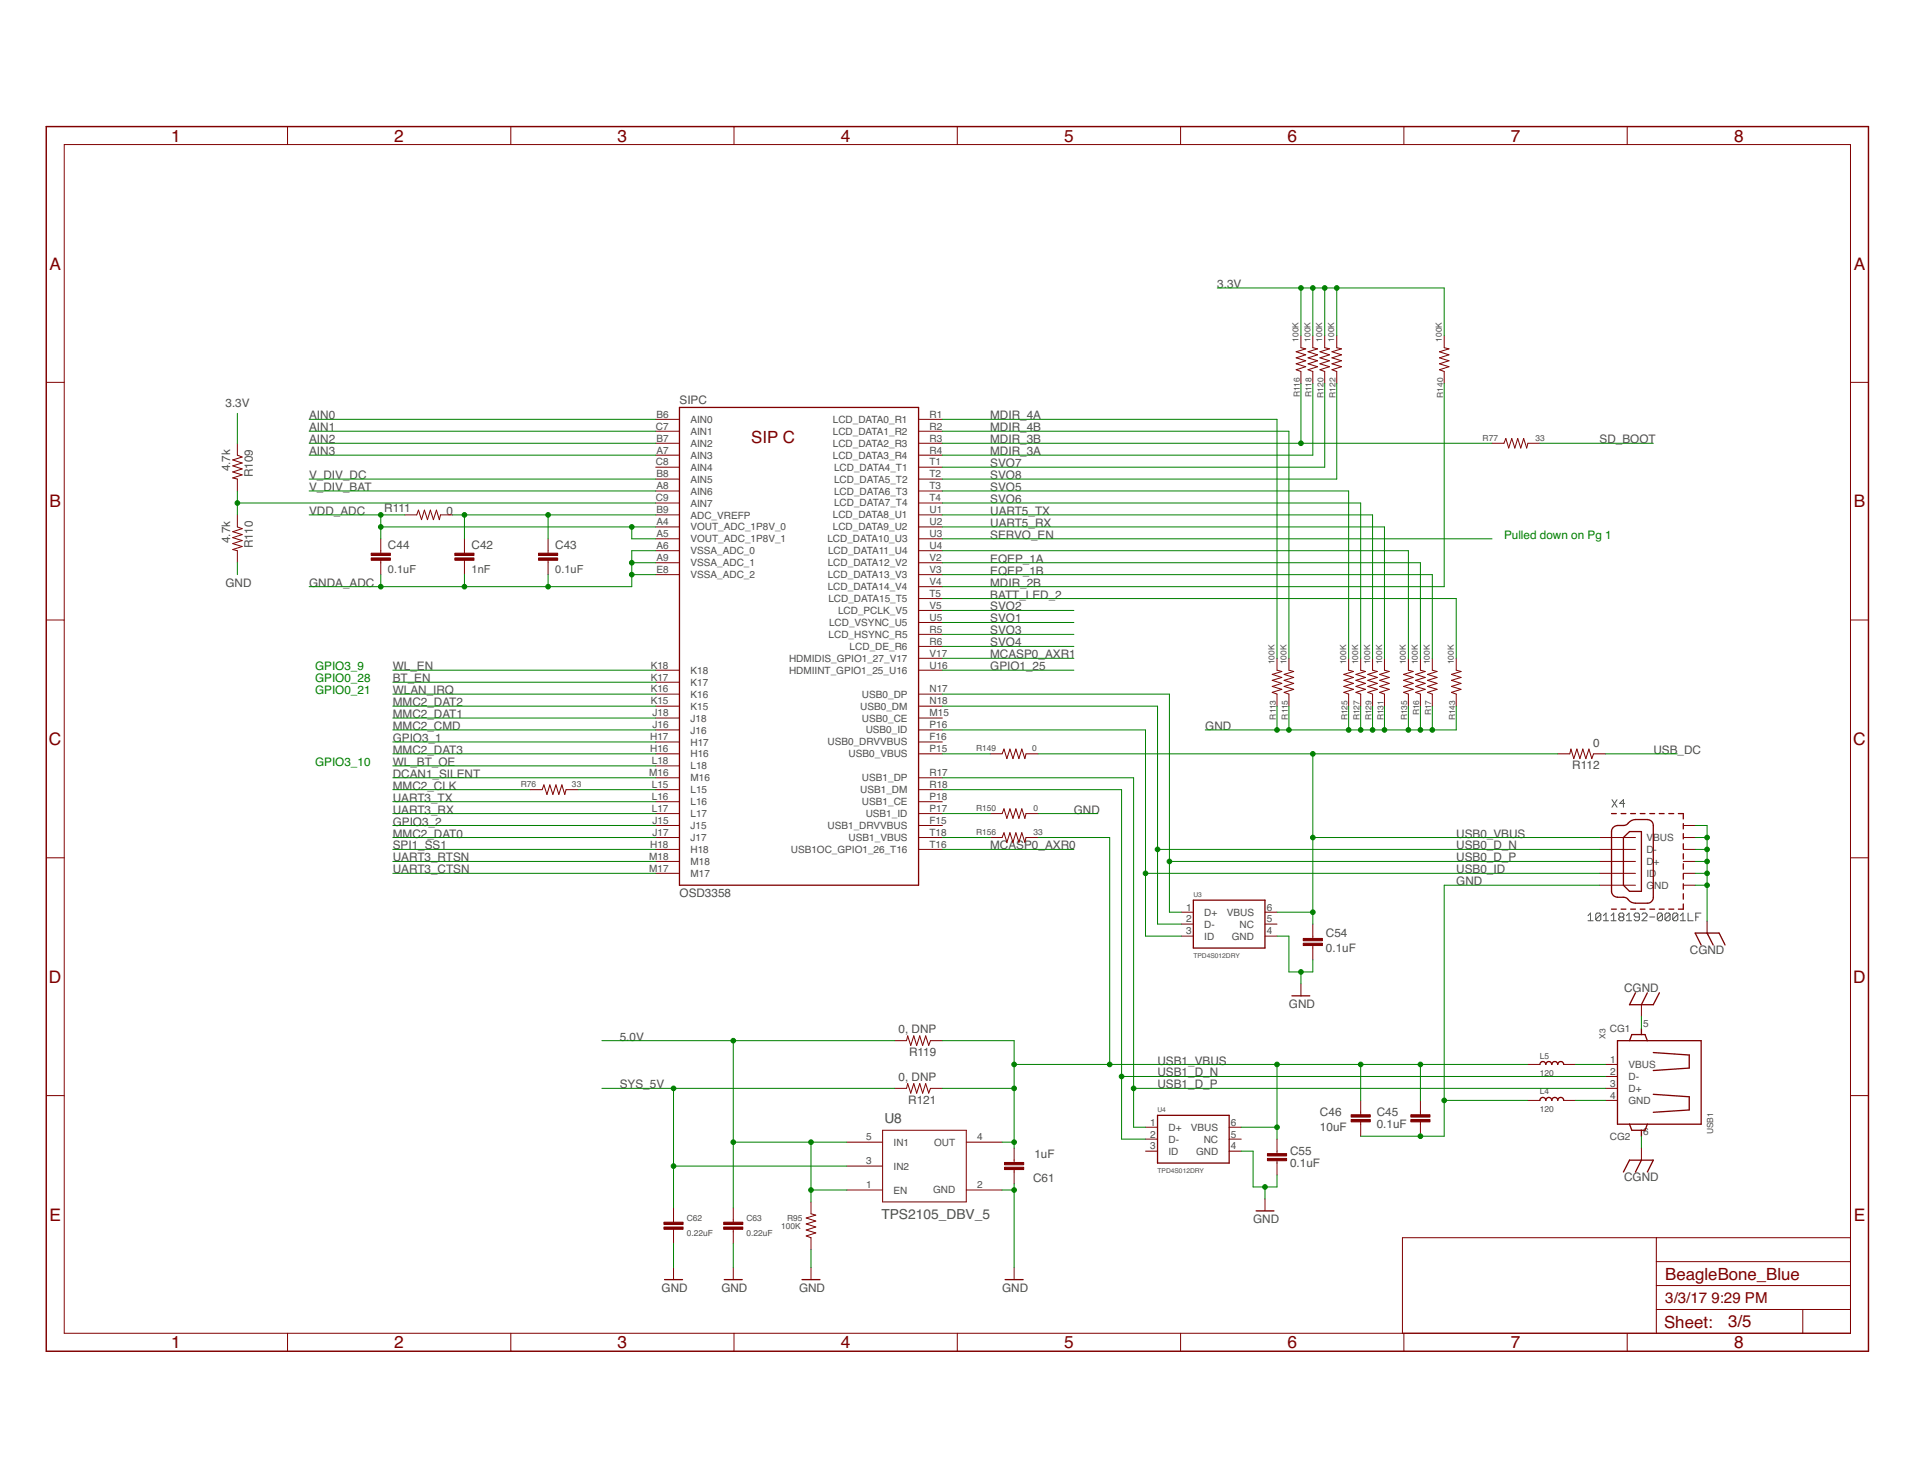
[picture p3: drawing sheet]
<svg xmlns="http://www.w3.org/2000/svg" width="279mm" height="216mm" viewBox="0 0 279 216" stroke-linecap="round" stroke-linejoin="round" font-family="sans-serif">
<g fill="none" stroke="#505050" stroke-width=".15">
<path d="M235.3 116.7l.8 1.1M236.1 116.7l-.8 1.1M237.2 117.3h-.8l.6-.6v1.1M231.8 133.7l.4-.4v1.1M231.8 134.4h.8M233.7 133.5v.7l-.2 .2h-.4l-.2-.2M233.7 133.5l-.2-.2h-.4l-.2 .2v.7M233.7 133.5l-.8 .7M234.1 134.4h.7M234.1 133.7l.3-.4v1.1M235.2 134.4h.7M235.2 133.7l.4-.4v1.1"/>
<path d="M236.5 133.9l-.2 .1v.2l.2 .2h.4l.1-.2-.1-.3M236.5 133.9l-.2-.2v-.2l.2-.2h.4l.1 .2v.2l-.1 .2M236.5 133.9h.4M237.4 134.4h.8M237.4 133.7l.4-.4v1.1M239.3 133.9h-.6l-.2-.2v-.2l.2-.2h.4l.2 .2v.7l-.2 .2h-.4l-.2-.2M239.7 133.5l.2-.2h.3l.2 .2v.2l-.7 .7h.7M240.8 133.9h.8M242.7 133.5v.7l-.2 .2h-.4l-.2-.2M242.7 133.5l-.2-.2h-.4l-.2 .2v.7M242.7 133.5l-.8 .7M243.8 133.5v.7l-.2 .2h-.4l-.1-.2"/>
<path d="M243.8 133.5l-.2-.2h-.4l-.1 .2v.7M243.8 133.5l-.7 .7M244.9 133.5v.7l-.2 .2h-.3l-.2-.2M244.9 133.5l-.2-.2h-.3l-.2 .2v.7M244.9 133.5l-.7 .7M245.3 134.4h.7M245.3 133.7l.4-.4v1.1M246.4 133.3v1.1h.8M247.5 133.9h.4M248.3 133.3h-.8v1.1"/>
</g>
<g fill="none" stroke="#800000" stroke-width=".19">
<path d="M99.2 59.5h34.9v69.7h-34.9zM235.2 118.8h.7M236.6 118.8h.7M238 118.8h.7M239.4 118.8h.7M240.8 118.8h.7M242.2 118.8h.7M243.6 118.8h.7M245 118.8h.7v.7M174.2 131.4h10.5v7h-10.5zM235.2 132.7h.7M235.5 120.8a1.61 1.61 0 0 1 1.5-.3l.4-.1 .3-.2a1.39 1.39 0 0 1 1-.6h1.8a.87 .87 0 0 1 .8 .9v10.5a.87 .87 0 0 1-.8 .8h-1.8a1.89 1.89 0 0 1-1.3-.7l-.4-.1a1.75 1.75 0 0 1-1.5-.3l-.3-.6v-8.7z"/>
<path d="M236.6 132.7h.7M237 122.3l.9-.9h1.7v8.7h-1.7l-.9-.9zM238 132.7h.7M239.4 132.7h.7M240.8 132.7h.7M242.2 132.7h.7M243.6 132.7h.7M245.7 120.2v.8M245.7 121.7v.8M245.7 123.2v.7M245.7 124.6v.8M245.7 126.1v.8"/>
<path d="M245.7 127.6v.7M245.7 129v.8M245.7 130.5v.8M245.7 132v.7h-.7M248.3 137.9l-.8-1.7h3.5l.8 1.7M249.2 136.2l.9 1.7M188.6 145.4h2.6M224.8 155.4a.43 .43 0 0 1 .4-.4 .43 .43 0 0 1 .5 .4 .43 .43 0 0 1 .4-.4 .43 .43 0 0 1 .4 .4 .43 .43 0 0 1 .5-.4 .43 .43 0 0 1 .4 .4 .43 .43 0 0 1 .4-.4 .43 .43 0 0 1 .5 .4M236.1 151.9h12.2v12.2h-12.2zM237.9 151.9l.3-.9h1.9l.4 .9M238.7 144.9l-.8 1.8h3.4l.9-1.8M239.6 150.2v.8"/>
<path d="M240.5 144.9l-.9 1.8M241.3 153.6l5.3 .4v1.9l-5.3 .4M241.3 159.7l5.3 .4v1.9l-5.3 .4M169 162.8h10.4v7h-10.4zM183.4 176.8h2.6M224.8 160.6a.43 .43 0 0 1 .4-.4 .43 .43 0 0 1 .5 .4 .43 .43 0 0 1 .4-.4 .43 .43 0 0 1 .4 .4 .43 .43 0 0 1 .5-.4 .43 .43 0 0 1 .4 .4 .43 .43 0 0 1 .4-.4 .43 .43 0 0 1 .5 .4M237 171.1l.9-1.7h3.4l-.8 1.7M237.9 164.1l.3 .9h1.9l.4-.9M239.6 165v.9M239.6 169.4l-.9 1.7M97 186.8h2.6M105.7 186.8h2.7"/>
<path d="M117.1 186.8h2.6M146.7 186.8h2.7"/>
</g>
<g fill="none" stroke="#800000" stroke-width=".15">
<path d="M42 18.5v2.6M74.6 18.5v2.6M107.1 18.5v2.6M139.7 18.5v2.6M172.3 18.5v2.6M204.9 18.5v2.6M237.5 18.5v2.6M9.4 21.1h260.7v173.5h-260.7zM6.8 55.8h2.6M189.9 49v1.8l.7 .1-1.4 .5 1.4 .4-1.4 .4 1.4 .5-1.4 .4 1.4 .4-1.4 .5 .7 .2v1.8M191.6 49v1.8l.7 .1-1.4 .5 1.4 .4-1.4 .4 1.4 .5-1.4 .4 1.4 .4-1.4 .5 .7 .2v1.8M193.4 49v1.8l.7 .1-1.4 .5 1.4 .4-1.4 .4 1.4 .5-1.4 .4 1.4 .4-1.4 .5 .7 .2v1.8"/>
<path d="M195.1 49v1.8l.7 .1-1.4 .5 1.4 .4-1.4 .4 1.4 .5-1.4 .4 1.4 .4-1.4 .5 .7 .2v1.8M210.8 49v1.8l.7 .1-1.4 .5 1.4 .4-1.4 .4 1.4 .5-1.4 .4 1.4 .4-1.4 .5 .7 .2v1.8M270.1 55.8h2.7M34.6 64.7v1.7l.7 .3-1.3 .4 1.3 .5-1.3 .4 1.3 .5-1.3 .4 1.3 .4-1.3 .5 .6 .1v1.8M34.6 75.2v1.7l.7 .3-1.3 .4 1.3 .4-1.3 .5 1.3 .4-1.3 .5 1.3 .4-1.3 .4 .6 .2v1.7M55.6 78.7v2.1M59.1 75.2h1.7l.3-.7 .4 1.4 .5-1.4 .4 1.4 .4-1.4 .5 1.4 .4-1.4 .4 1.4 .2-.7h1.8M67.8 78.7v2.1M80 78.7v2.1M95.7 75.2h3.5M95.7 61.2h3.5M95.7 62.9h3.5"/>
<path d="M95.7 64.7h3.5M95.7 66.4h3.5M95.7 68.2h3.5M95.7 69.9h3.5M95.7 71.7h3.5M95.7 73.4h3.5M95.7 76.9h3.5M95.7 78.7h3.5M134.1 75.2h3.5M134.1 61.2h3.5M134.1 62.9h3.5M134.1 64.7h3.5"/>
<path d="M134.1 66.4h3.5M134.1 68.2h3.5M134.1 69.9h3.5M134.1 71.7h3.5M134.1 73.4h3.5M134.1 76.9h3.5M134.1 78.7h3.5M217.8 64.7h1.7l.3-.7 .4 1.4 .5-1.4 .4 1.4 .5-1.4 .4 1.4 .4-1.4 .5 1.4 .1-.7h1.8M6.8 90.5h2.6M55.6 81.8v2.1M67.8 81.8v2.1M80 81.8v2.1"/>
<path d="M95.7 97.8h3.5M95.7 99.6h3.5M95.7 80.4h3.5M95.7 82.1h3.5M95.7 83.9h3.5M134.1 96.1h3.5M134.1 97.8h3.5M134.1 80.4h3.5M134.1 82.1h3.5M134.1 83.9h3.5M134.1 85.6h3.5M134.1 87.4h3.5"/>
<path d="M134.1 94.4h3.5M134.1 92.6h3.5M134.1 89.1h3.5M134.1 90.9h3.5M186.4 96.1v1.7l.7 .2-1.4 .4 1.4 .5-1.4 .4 1.4 .5-1.4 .4 1.4 .4-1.4 .5 .7 .2v1.8M188.2 96.1v1.7l.6 .2-1.3 .4 1.3 .5-1.3 .4 1.3 .5-1.3 .4 1.3 .4-1.3 .5 .7 .2v1.8M196.9 96.1v1.7l.7 .2-1.4 .4 1.4 .5-1.4 .4 1.4 .5-1.4 .4 1.4 .4-1.4 .5 .7 .2v1.8M198.6 96.1v1.7l.7 .2-1.4 .4 1.4 .5-1.4 .4 1.4 .5-1.4 .4 1.4 .4-1.4 .5 .7 .2v1.8M200.4 96.1v1.7l.7 .2-1.4 .4 1.4 .5-1.4 .4 1.4 .5-1.4 .4 1.4 .4-1.4 .5 .7 .2v1.8M202.1 96.1v1.7l.7 .2-1.4 .4 1.4 .5-1.4 .4 1.4 .5-1.4 .4 1.4 .4-1.4 .5 .7 .2v1.8M205.6 96.1v1.7l.7 .2-1.4 .4 1.4 .5-1.4 .4 1.4 .5-1.4 .4 1.4 .4-1.4 .5 .7 .2v1.8M207.3 96.1v1.7l.7 .2-1.3 .4 1.3 .5-1.3 .4 1.3 .5-1.3 .4 1.3 .4-1.3 .5 .6 .2v1.8"/>
<path d="M209.1 96.1v1.7l.7 .2-1.4 .4 1.4 .5-1.4 .4 1.4 .5-1.4 .4 1.4 .4-1.4 .5 .7 .2v1.8M212.6 96.1v1.7l.7 .2-1.4 .4 1.4 .5-1.4 .4 1.4 .5-1.4 .4 1.4 .4-1.4 .5 .7 .2v1.8M270.1 90.5h2.7M77.4 115.3h1.7l.3-.7 .4 1.4 .5-1.4 .4 1.4 .5-1.4 .4 1.4 .4-1.4 .4 1.4 .2-.7h1.8M95.7 110h3.5M95.7 108.3h3.5M95.7 106.6h3.5M95.7 104.8h3.5M95.7 103.1h3.5M95.7 101.3h3.5M95.7 115.3h3.5M95.7 117h3.5"/>
<path d="M95.7 118.8h3.5M95.7 111.8h3.5M95.7 113.5h3.5M134.1 110h3.5M134.1 108.3h3.5M134.1 106.6h3.5M134.1 104.8h3.5M134.1 103.1h3.5M134.1 101.3h3.5M134.1 115.3h3.5M134.1 117h3.5M134.1 118.8h3.5"/>
<path d="M134.1 113.5h3.5M144.5 110h1.8l.3-.7 .4 1.4 .4-1.4 .5 1.4 .4-1.4 .4 1.4 .5-1.4 .4 1.4 .2-.7h1.7M144.5 118.8h1.8l.3-.7 .4 1.4 .4-1.4 .5 1.4 .4-1.4 .4 1.4 .5-1.4 .4 1.4 .2-.7h1.7M227.4 110h1.8l.1-.7 .4 1.4 .5-1.4 .4 1.4 .5-1.4 .4 1.4 .4-1.4 .5 1.4 .2-.7h1.8M6.8 125.2h2.6M95.7 124h3.5M95.7 120.5h3.5M95.7 122.3h3.5M95.7 127.5h3.5M95.7 125.8h3.5M134.1 124h3.5M134.1 120.5h3.5"/>
<path d="M134.1 122.3h3.5M144.5 122.3h1.8l.3-.7 .4 1.4 .4-1.4 .5 1.4 .4-1.4 .4 1.4 .5-1.4 .4 1.4 .2-.7h1.7M172.4 133.2h1.8M172.4 134.9h1.8M172.4 136.7h1.8M184.7 133.2h1.7M184.7 134.9h1.7M184.7 136.7h1.7M191.6 134.9v2.1M191.6 138v2.1M233.5 124h5.2M233.5 122.3h5.2"/>
<path d="M233.5 127.5h5.2M233.5 125.8h5.2M233.5 129.2h5.2M245.7 124h1.8M245.7 120.5h1.8M245.7 122.3h1.8M245.7 127.5h1.8M245.7 125.8h1.8M245.7 129.2h1.8M249.2 134.5v1.7M270.1 125.2h2.7M6.8 159.9h2.6"/>
<path d="M130.6 151.9h1.7l.2-.7 .4 1.4 .5-1.4 .4 1.4 .5-1.4 .4 1.4 .4-1.4 .5 1.4 .2-.7h1.8M130.6 158.9h1.7l.2-.7 .4 1.4 .5-1.4 .4 1.4 .5-1.4 .4 1.4 .4-1.4 .5 1.4 .2-.7h1.8M189.9 143.6v1.8M223 155.4h1.8M228.3 155.4h1.7M234.4 155.4h1.7M234.4 158.9h1.7M234.4 157.1h1.7M239.6 146.7v1.7M270.1 159.9h2.7M98.3 176.3v2.1M98.3 179.5v2"/>
<path d="M107 176.3v2.1M107 179.5v2M118.4 175.5v1.7l.7 .2-1.4 .4 1.4 .4-1.4 .5 1.4 .4-1.4 .5 1.4 .4-1.4 .4 .7 .3v1.7M123.6 173.7h5.2M123.6 170.2h5.2M123.6 166.7h5.2M128.8 165h12.3v10.5h-12.3zM141.1 173.7h5.2M141.1 166.7h5.2M148 167.6v2.1M148 170.8v2M167.2 164.5h1.8"/>
<path d="M167.2 166.3h1.8M167.2 168h1.8M179.4 164.5h1.8M179.4 166.3h1.8M179.4 168h1.8M184.7 175v1.8M186.4 166.3v2.1M186.4 169.4v2.1M198.6 160.6v2.1M198.6 163.8v2.1M207.3 160.6v2.1M207.3 163.8v2.1"/>
<path d="M223 160.6h1.8M228.3 160.6h1.7M234.4 160.6h1.7M239.6 167.6v1.8M42 194.6v2.7M74.6 194.6v2.7M98.3 185v1.8M107 185v1.8M107.1 194.6v2.7M118.4 185v1.8M139.7 194.6v2.7M148 185v1.8"/>
<path d="M172.3 194.6v2.7M204.9 194.6v2.7M237.5 194.6v2.7M241.8 191.2h28.3M241.8 180.7v13.9M241.8 187.7h28.3M241.8 184.2h28.3M263.2 191.2v3.4M270.1 180.7h-65.4v13.9"/>
</g>
<g fill="#800000" stroke="#800000" stroke-width=".15">
<path d="M66.4 81.4h2.8v.4h-2.8z"/>
<path d="M66.4 80.8h2.8v.3h-2.8z"/>
<path d="M78.6 81.4h2.8v.4h-2.8z"/>
<path d="M78.6 80.8h2.8v.3h-2.8z"/>
<path d="M54.2 81.4h2.8v.4h-2.8z"/>
<path d="M54.2 80.8h2.8v.3h-2.8z"/>
<path d="M206 163.4h2.7v.4h-2.7z"/>
<path d="M206 162.7h2.7v.4h-2.7z"/>
<path d="M197.2 163.4h2.8v.4h-2.8z"/>
<path d="M197.2 162.7h2.8v.4h-2.8z"/>
<path d="M190.2 137.7h2.8v.3h-2.8z"/>
<path d="M190.2 137h2.8v.3h-2.8z"/>
<path d="M185 169.1h2.8v.3h-2.8z"/>
<path d="M185 168.4h2.8v.3h-2.8z"/>
<path d="M146.6 169.7h2.8v.3h-2.8z"/>
<path d="M146.6 170.4h2.8v.3h-2.8z"/>
<path d="M96.9 179.1h2.8v.4h-2.8z"/>
<path d="M96.9 178.4h2.8v.4h-2.8z"/>
<path d="M105.6 179.1h2.8v.4h-2.8z"/>
<path d="M105.6 178.4h2.8v.4h-2.8z"/>
</g>
<path d="M6.8 18.5h266v178.8h-266z" fill="none" stroke="#800000" stroke-width=".21"/>
<g fill="none" stroke="#008000" stroke-width=".15">
<path d="M177.7 42h33.1v7M189.9 42v7M189.9 56v8.7M191.6 56v10.4h-54M191.6 42v7M193.4 42v7M193.4 56v12.2h-55.8M195.1 56v13.9h-57.5M195.1 42v7M210.8 56v29.6h-73.2M34.6 60.3v4.4M34.6 71.7v3.5"/>
<path d="M34.6 73.4h61.1M45.1 61.2h50.6M45.1 62.9h50.6M45.1 64.7h50.6M45.1 66.4h50.6M45.1 69.9h50.6M45.1 71.7h50.6M45.1 75.2h14M55.6 75.2v3.5M55.6 76.9h40.1M66.1 75.2h29.6M67.8 75.2v3.5"/>
<path d="M80 75.2v3.5M92.2 76.9v1.8h3.5M137.6 61.2h48.8v34.9M137.6 62.9h50.6v33.2M137.6 64.7h80.2M137.6 71.7h59.3v24.4M137.6 73.4h61v22.7M137.6 75.2h62.8v20.9M137.6 76.9h64.5v19.2M137.6 78.7h80.2M224.8 64.7h16.5M34.6 82.1v1.8"/>
<path d="M55.6 83.9v1.7M57.3 99.6h38.4M57.3 97.8h38.4M67.8 83.9v1.7M80 83.9v1.7M92.2 83.9h3.5M92.2 82.1h3.5M95.7 80.4h-3.5v5.2h-47.1M137.6 80.4h68v15.7M137.6 87.4h75v8.7M137.6 83.9h71.5v12.2M137.6 82.1h69.7v14"/>
<path d="M137.6 89.1h19.2M137.6 90.9h19.2M137.6 92.6h19.2M137.6 94.4h19.2M137.6 96.1h19.2M137.6 97.8h19.2M57.3 106.6h38.4M57.3 118.8h38.4M57.3 110h38.4M57.3 103.1h38.4M57.3 104.8h38.4M57.3 117h38.4"/>
<path d="M57.3 111.8h38.4M57.3 115.3h20.1M57.3 101.3h38.4M57.3 108.3h38.4M57.3 113.5h38.4M84.4 115.3h11.3M137.6 106.6h29.6v30.1h5.2M137.6 118.8h6.9M137.6 110h6.9M137.6 103.1h31.4v31.8h3.4M137.6 115.3h26.1v51h3.5M137.6 101.3h33.1v31.9h1.7"/>
<path d="M137.6 113.5h27.9v51h1.7M151.5 118.8h8.8M151.5 110h75.9M186.4 103.1v3.5M188.2 103.1v3.5M191.6 110v24.9M196.9 103.1v3.5M198.6 103.1v3.5M200.4 103.1v3.5M202.1 103.1v3.5M205.6 103.1v3.5M207.3 103.1v3.5"/>
<path d="M209.1 103.1v3.5M212.6 103.1v3.5h-36.7M234.4 110h10.4M57.3 122.3h38.4M57.3 125.8h38.4M57.3 127.5h38.4M57.3 124h38.4M57.3 120.5h38.4M137.6 122.3h6.9M137.6 124h19.2M151.5 122.3h10.5v33.1M167.2 127.5h66.3"/>
<path d="M169 124h64.5M170.7 125.8h62.8M186.4 136.7h1.8v5.2h3.4v-1.8M186.4 133.2h5.2M191.6 122.3h41.9M233.5 129.2h-22.7v36.7h-12.2M247.5 129.2h1.7M247.5 122.3h1.7M247.5 125.8h1.7M247.5 127.5h1.7M247.5 124h1.7M247.5 120.5h1.7v14"/>
<path d="M87.9 151.9h42.7M87.9 158.9h42.7M98.3 158.9v17.4M107 151.9v24.4M137.6 151.9h10.4v15.7M137.6 158.9h10.4M148 155.4h75M163.7 157.1h70.7M165.5 158.9h68.9M186.4 155.4v10.9M189.9 141.9v1.7M198.6 155.4v5.2"/>
<path d="M207.3 155.4v5.2M230 155.4h4.4M239.6 148.4v1.8M98.3 170.2h25.3M107 166.7h16.6M118.4 173.7h5.2M118.4 166.7v8.8M146.3 173.7h1.7M146.3 166.7h1.7M148 172.8v12.2M181.2 168h1.7v5.3h3.5v-1.8M181.2 164.5h5.2"/>
<path d="M184.7 173.3v1.7M210.8 160.6h12.2M230 160.6h4.4M239.6 165.9v1.7M98.3 181.5v3.5M107 181.5v3.5M118.4 182.4v2.6"/>
</g>
<g fill="#008000" stroke="#008000" stroke-width=".15">
<circle cx="193.4" cy="42" r=".34"/>
<circle cx="195.1" cy="42" r=".34"/>
<circle cx="191.6" cy="42" r=".34"/>
<circle cx="189.9" cy="42" r=".34"/>
<circle cx="34.6" cy="73.4" r=".34"/>
<circle cx="186.4" cy="106.6" r=".34"/>
<circle cx="196.9" cy="106.6" r=".34"/>
<circle cx="198.6" cy="106.6" r=".34"/>
<circle cx="200.4" cy="106.6" r=".34"/>
<circle cx="202.1" cy="106.6" r=".34"/>
<circle cx="205.6" cy="106.6" r=".34"/>
<circle cx="207.3" cy="106.6" r=".34"/>
<circle cx="209.1" cy="106.6" r=".34"/>
<circle cx="188.2" cy="106.6" r=".34"/>
<circle cx="207.3" cy="165.9" r=".34"/>
<circle cx="210.8" cy="160.6" r=".34"/>
<circle cx="189.9" cy="141.9" r=".34"/>
<circle cx="184.7" cy="173.3" r=".34"/>
<circle cx="148" cy="173.7" r=".34"/>
<circle cx="92.2" cy="83.9" r=".34"/>
<circle cx="92.2" cy="82.1" r=".34"/>
<circle cx="67.8" cy="85.6" r=".34"/>
<circle cx="80" cy="85.6" r=".34"/>
<circle cx="55.6" cy="85.6" r=".34"/>
<circle cx="55.6" cy="75.2" r=".34"/>
<circle cx="92.2" cy="76.9" r=".34"/>
<circle cx="55.6" cy="76.9" r=".34"/>
<circle cx="67.8" cy="75.2" r=".34"/>
<circle cx="80" cy="75.2" r=".34"/>
<circle cx="107" cy="151.9" r=".34"/>
<circle cx="118.4" cy="166.7" r=".34"/>
<circle cx="118.4" cy="173.7" r=".34"/>
<circle cx="107" cy="166.7" r=".34"/>
<circle cx="98.3" cy="158.9" r=".34"/>
<circle cx="98.3" cy="170.2" r=".34"/>
<circle cx="189.9" cy="64.7" r=".34"/>
<circle cx="169" cy="124" r=".34"/>
<circle cx="170.7" cy="125.8" r=".34"/>
<circle cx="167.2" cy="127.5" r=".34"/>
<circle cx="163.7" cy="157.1" r=".34"/>
<circle cx="165.5" cy="158.9" r=".34"/>
<circle cx="186.4" cy="164.5" r=".34"/>
<circle cx="148" cy="155.4" r=".34"/>
<circle cx="162" cy="155.4" r=".34"/>
<circle cx="207.3" cy="155.4" r=".34"/>
<circle cx="198.6" cy="155.4" r=".34"/>
<circle cx="186.4" cy="155.4" r=".34"/>
<circle cx="148" cy="158.9" r=".34"/>
<circle cx="148" cy="166.7" r=".34"/>
<circle cx="191.6" cy="133.2" r=".34"/>
<circle cx="191.6" cy="110" r=".34"/>
<circle cx="191.6" cy="122.3" r=".34"/>
<circle cx="249.2" cy="129.2" r=".34"/>
<circle cx="249.2" cy="127.5" r=".34"/>
<circle cx="249.2" cy="125.8" r=".34"/>
<circle cx="249.2" cy="124" r=".34"/>
<circle cx="249.2" cy="122.3" r=".34"/>
</g>
<g font-size="2.5" fill="#800000">
<text x="25" y="20.7">1</text>
<text x="57.6" y="20.7">2</text>
<text x="90.2" y="20.7">3</text>
<text x="122.8" y="20.7">4</text>
<text x="155.3" y="20.7">5</text>
<text x="187.9" y="20.7">6</text>
<text x="220.5" y="20.7">7</text>
<text x="253.1" y="20.7">8</text>
<text x="7.2" y="39.3">A</text>
<text x="270.6" y="39.3">A</text>
<text x="109.7" y="64.7">SIP C</text>
<text x="7.2" y="74">B</text>
<text x="270.6" y="74">B</text>
<text x="7.2" y="108.8">C</text>
<text x="270.5" y="108.8">C</text>
<text x="7.2" y="143.5">D</text>
<text x="270.5" y="143.5">D</text>
<text x="7.2" y="178.2">E</text>
<text x="270.6" y="178.2">E</text>
<text x="243.1" y="186.8">BeagleBone_Blue</text>
<text x="25" y="196.8">1</text>
<text x="57.6" y="196.8">2</text>
<text x="90.2" y="196.8">3</text>
<text x="122.8" y="196.8">4</text>
<text x="155.3" y="196.8">5</text>
<text x="187.9" y="196.8">6</text>
<text x="220.5" y="196.8">7</text>
<text x="242.9" y="193.9">Sheet:</text>
<text x="252.3" y="193.8">3/5</text>
<text x="253.1" y="196.8">8</text>
</g>
<g font-size="2.2" fill="#800000">
<text x="243.1" y="190.3">3/3/17</text>
<text x="249.8" y="190.3">9:29 PM</text>
</g>
<g font-size="2" fill="#505050">
<text x="129.1" y="164">U8</text>
<text x="128.7" y="177.9">TPS2105_DBV_5</text>
</g>
<g font-size="1.7" fill="#505050">
<text x="177.7" y="42">3.3V</text>
<text x="32.9" y="59.5">3.3V</text>
<text x="99.2" y="59">SIPC</text>
<text x="45.1" y="61.2">AIN0</text>
<text x="45.1" y="63">AIN1</text>
<text x="45.1" y="64.7">AIN2</text>
<text x="144.5" y="61.2">MDIR_4A</text>
<text x="144.5" y="63">MDIR_4B</text>
<text x="144.5" y="64.7">MDIR_3B</text>
<text x="233.5" y="64.7">SD_BOOT</text>
<text x="33.6" y="68.8" transform="rotate(-90 33.6 68.8)">4.7k</text>
<text x="36.9" y="69.7" transform="rotate(-90 36.9 69.7)">R109</text>
<text x="45.1" y="66.4">AIN3</text>
<text x="45.1" y="69.9">V_DIV_DC</text>
<text x="45.1" y="71.7">V_DIV_BAT</text>
<text x="144.5" y="66.4">MDIR_3A</text>
<text x="144.5" y="68.2">SVO7</text>
<text x="144.5" y="69.9">SVO8</text>
<text x="144.5" y="71.7">SVO5</text>
<text x="45.1" y="75.2">VDD_ADC</text>
<text x="56.1" y="74.8">R111</text>
<text x="65.2" y="75.2">0</text>
<text x="144.5" y="73.4">SVO6</text>
<text x="144.5" y="75.2">UART5_TX</text>
<text x="144.5" y="76.9">UART5_RX</text>
<text x="33.6" y="79.3" transform="rotate(-90 33.6 79.3)">4.7k</text>
<text x="36.9" y="80" transform="rotate(-90 36.9 80)">R110</text>
<text x="56.6" y="80.1">C44</text>
<text x="68.8" y="80.1">C42</text>
<text x="81.1" y="80.1">C43</text>
<text x="144.5" y="78.7">SERVO_EN</text>
<text x="144.5" y="82.1">EQEP_1A</text>
<text x="144.5" y="83.9">EQEP_1B</text>
<text x="32.9" y="85.6">GND</text>
<text x="45.1" y="85.6">GNDA_ADC</text>
<text x="144.5" y="87.4">BATT_LED_2</text>
<text x="144.5" y="89.1">SVO2</text>
<text x="144.5" y="85.6">MDIR_2B</text>
<text x="144.5" y="90.9">SVO1</text>
<text x="144.5" y="92.6">SVO3</text>
<text x="144.5" y="94.4">SVO4</text>
<text x="57.3" y="101.3">WLAN_IRQ</text>
<text x="57.3" y="99.6">BT_EN</text>
<text x="57.3" y="97.8">WL_EN</text>
<text x="144.5" y="96.1">MCASP0_AXR1</text>
<text x="144.5" y="97.8">GPIO1_25</text>
<text x="57.3" y="103.1">MMC2_DAT2</text>
<text x="57.3" y="104.8">MMC2_DAT1</text>
<text x="57.3" y="106.6">MMC2_CMD</text>
<text x="175.9" y="106.6">GND</text>
<text x="57.3" y="110">MMC2_DAT3</text>
<text x="57.3" y="111.8">WL_BT_OE</text>
<text x="57.3" y="108.3">GPIO3_1</text>
<text x="57.3" y="113.5">DCAN1_SILENT</text>
<text x="229.5" y="112.3">R112</text>
<text x="232.6" y="109">0</text>
<text x="241.4" y="110">USB_DC</text>
<text x="57.3" y="117">UART3_TX</text>
<text x="57.3" y="118.8">UART3_RX</text>
<text x="57.3" y="115.3">MMC2_CLK</text>
<text x="156.8" y="118.8">GND</text>
<text x="57.3" y="122.3">MMC2_DAT0</text>
<text x="57.3" y="125.7">UART3_RTSN</text>
<text x="57.3" y="120.5">GPIO3_2</text>
<text x="57.3" y="124">SPI1_SS1</text>
<text x="144.5" y="124">MCASP0_AXR0</text>
<text x="212.6" y="124">USB0_D_N</text>
<text x="212.6" y="125.7">USB0_D_P</text>
<text x="212.6" y="122.3">USB0_VBUS</text>
<text x="57.3" y="127.5">UART3_CTSN</text>
<text x="99.2" y="131">OSD3358</text>
<text x="212.6" y="129.2">GND</text>
<text x="212.6" y="127.5">USB0_ID</text>
<text x="193.6" y="136.8">C54</text>
<text x="193.6" y="139">0.1uF</text>
<text x="246.7" y="139.3">CGND</text>
<text x="188.2" y="147.1">GND</text>
<text x="237.1" y="144.8">CGND</text>
<text x="90.5" y="151.9">5.0V</text>
<text x="131.2" y="150.9">0, DNP</text>
<text x="132.7" y="154.2">R119</text>
<text x="169" y="155.4">USB1_VBUS</text>
<text x="90.5" y="158.9">SYS_5V</text>
<text x="131.2" y="157.8">0, DNP</text>
<text x="132.6" y="161.1">R121</text>
<text x="169" y="157.1">USB1_D_N</text>
<text x="169" y="158.9">USB1_D_P</text>
<text x="192.7" y="165.2">10uF</text>
<text x="192.7" y="163">C46</text>
<text x="201" y="164.7">0.1uF</text>
<text x="201" y="163">C45</text>
<text x="150.8" y="172.6">C61</text>
<text x="151" y="169.1">1uF</text>
<text x="188.3" y="170.4">0.1uF</text>
<text x="188.3" y="168.6">C55</text>
<text x="237.1" y="172.4">CGND</text>
<text x="182.9" y="178.5">GND</text>
<text x="96.6" y="188.5">GND</text>
<text x="105.3" y="188.5">GND</text>
<text x="116.6" y="188.5">GND</text>
<text x="146.3" y="188.5">GND</text>
</g>
<g font-size="1.7" fill="#008000">
<text x="219.5" y="78.7">Pulled down on Pg 1</text>
<text x="46" y="97.8">GPIO3_9</text>
<text x="46" y="99.6">GPIO0_28</text>
<text x="46" y="101.3">GPIO0_21</text>
<text x="46" y="111.8">GPIO3_10</text>
</g>
<g font-size="1.6" fill="#505050">
<text x="56.6" y="83.6">0.1uF</text>
<text x="68.8" y="83.6">1nF</text>
<text x="81.1" y="83.6">0.1uF</text>
</g>
<g font-size="1.5" fill="#505050">
<text x="95.7" y="62.7">C7</text>
<text x="95.8" y="61">B6</text>
<text x="95.8" y="64.5">B7</text>
<text x="100.8" y="61.7">AIN0</text>
<text x="100.8" y="63.5">AIN1</text>
<text x="100.8" y="65.2">AIN2</text>
<text x="121.6" y="61.7">LCD_DATA0_R1</text>
<text x="121.6" y="63.5">LCD_DATA1_R2</text>
<text x="121.6" y="65.2">LCD_DATA2_R3</text>
<text x="135.7" y="61">R1</text>
<text x="135.7" y="62.7">R2</text>
<text x="135.7" y="64.5">R3</text>
<text x="95.7" y="67.9">C8</text>
<text x="95.8" y="66.2">A7</text>
<text x="95.8" y="69.7">B8</text>
<text x="95.8" y="71.4">A8</text>
<text x="100.8" y="67">AIN3</text>
<text x="100.8" y="68.7">AIN4</text>
<text x="100.8" y="70.5">AIN5</text>
<text x="121.6" y="67">LCD_DATA3_R4</text>
<text x="121.7" y="68.7">LCD_DATA4_T1</text>
<text x="121.7" y="70.4">LCD_DATA5_T2</text>
<text x="135.7" y="66.2">R4</text>
<text x="135.7" y="67.9">T1</text>
<text x="135.7" y="69.7">T2</text>
<text x="135.7" y="71.4">T3</text>
<text x="95.7" y="73.2">C9</text>
<text x="95.8" y="74.9">B9</text>
<text x="95.8" y="76.7">A4</text>
<text x="100.8" y="75.7">ADC_VREFP</text>
<text x="100.8" y="72.2">AIN6</text>
<text x="100.8" y="73.9">AIN7</text>
<text x="100.8" y="77.4">VOUT_ADC_1P8V_0</text>
<text x="121.6" y="75.7">LCD_DATA8_U1</text>
<text x="121.6" y="77.4">LCD_DATA9_U2</text>
<text x="121.7" y="72.2">LCD_DATA6_T3</text>
<text x="121.7" y="73.9">LCD_DATA7_T4</text>
<text x="135.7" y="73.2">T4</text>
<text x="135.7" y="74.9">U1</text>
<text x="135.7" y="76.7">U2</text>
<text x="95.8" y="78.4">A5</text>
<text x="95.8" y="80.2">A6</text>
<text x="95.8" y="81.9">A9</text>
<text x="95.8" y="83.6">E8</text>
<text x="100.8" y="79.2">VOUT_ADC_1P8V_1</text>
<text x="100.8" y="80.9">VSSA_ADC_0</text>
<text x="100.8" y="82.7">VSSA_ADC_1</text>
<text x="120.8" y="79.2">LCD_DATA10_U3</text>
<text x="120.8" y="82.7">LCD_DATA12_V2</text>
<text x="120.9" y="80.9">LCD_DATA11_U4</text>
<text x="135.7" y="78.4">U3</text>
<text x="135.7" y="80.2">U4</text>
<text x="135.7" y="81.9">V2</text>
<text x="135.7" y="83.6">V3</text>
<text x="100.8" y="84.4">VSSA_ADC_2</text>
<text x="120.8" y="84.4">LCD_DATA13_V3</text>
<text x="120.8" y="86.1">LCD_DATA14_V4</text>
<text x="120.9" y="87.9">LCD_DATA15_T5</text>
<text x="122.3" y="89.6">LCD_PCLK_V5</text>
<text x="135.7" y="85.4">V4</text>
<text x="135.7" y="87.1">T5</text>
<text x="135.7" y="88.9">V5</text>
<text x="121" y="93.1">LCD_HSYNC_R5</text>
<text x="121" y="91.4">LCD_VSYNC_U5</text>
<text x="124" y="94.9">LCD_DE_R6</text>
<text x="135.7" y="95.9">V17</text>
<text x="135.7" y="94.1">R6</text>
<text x="135.7" y="92.4">R5</text>
<text x="135.7" y="90.6">U5</text>
<text x="95" y="101.1">K16</text>
<text x="95" y="99.3">K17</text>
<text x="95" y="97.6">K18</text>
<text x="100.8" y="101.9">K16</text>
<text x="100.8" y="100.1">K17</text>
<text x="100.8" y="98.4">K18</text>
<text x="115.2" y="96.6">HDMIDIS_GPIO1_27_V17</text>
<text x="115.2" y="98.4">HDMIINT_GPIO1_25_U16</text>
<text x="125.8" y="101.8">USB0_DP</text>
<text x="135.7" y="97.6">U16</text>
<text x="135.7" y="101.1">N17</text>
<text x="95" y="102.8">K15</text>
<text x="95.2" y="106.3">J16</text>
<text x="95.2" y="104.6">J18</text>
<text x="100.8" y="107.1">J16</text>
<text x="100.8" y="105.3">J18</text>
<text x="100.8" y="103.6">K15</text>
<text x="125.6" y="103.6">USB0_DM</text>
<text x="125.8" y="105.3">USB0_CE</text>
<text x="126.4" y="107.1">USB0_ID</text>
<text x="135.7" y="104.6">M15</text>
<text x="135.7" y="102.8">N18</text>
<text x="135.7" y="106.3">P16</text>
<text x="94.8" y="113.3">M16</text>
<text x="94.9" y="109.8">H16</text>
<text x="94.9" y="108.1">H17</text>
<text x="95.2" y="111.5">L18</text>
<text x="100.8" y="110.6">H16</text>
<text x="100.8" y="108.8">H17</text>
<text x="100.8" y="112.3">L18</text>
<text x="120.8" y="108.8">USB0_DRVVBUS</text>
<text x="123.9" y="110.6">USB0_VBUS</text>
<text x="135.7" y="108.1">F16</text>
<text x="135.7" y="109.8">P15</text>
<text x="135.7" y="113.3">R17</text>
<text x="95.2" y="115">L15</text>
<text x="95.2" y="116.8">L16</text>
<text x="95.2" y="118.5">L17</text>
<text x="100.8" y="115.8">L15</text>
<text x="100.8" y="117.5">L16</text>
<text x="100.8" y="119.3">L17</text>
<text x="100.8" y="114.1">M16</text>
<text x="125.6" y="115.8">USB1_DM</text>
<text x="125.8" y="117.5">USB1_CE</text>
<text x="125.8" y="114">USB1_DP</text>
<text x="126.4" y="119.3">USB1_ID</text>
<text x="135.7" y="116.8">P18</text>
<text x="135.7" y="115">R18</text>
<text x="135.7" y="118.5">P17</text>
<text x="94.8" y="125.5">M18</text>
<text x="94.9" y="123.8">H18</text>
<text x="95.2" y="120.3">J15</text>
<text x="95.2" y="122">J17</text>
<text x="100.8" y="124.5">H18</text>
<text x="100.8" y="121">J15</text>
<text x="100.8" y="122.8">J17</text>
<text x="115.4" y="124.5">USB1OC_GPIO1_26_T16</text>
<text x="120.8" y="121">USB1_DRVVBUS</text>
<text x="123.9" y="122.8">USB1_VBUS</text>
<text x="135.7" y="123.8">T16</text>
<text x="135.7" y="120.3">F15</text>
<text x="135.7" y="122">T18</text>
<text x="240.3" y="122.8">VBUS</text>
<text x="240.3" y="124.5">D</text>
<text x="241.4" y="124.5">-</text>
<text x="94.8" y="127.2">M17</text>
<text x="100.8" y="128">M17</text>
<text x="100.8" y="126.3">M18</text>
<text x="240.3" y="126.3">D</text>
<text x="240.3" y="128">ID</text>
<text x="240.3" y="129.8">G</text>
<text x="241.4" y="126.3">+</text>
<text x="241.5" y="129.8">ND</text>
<text x="173.2" y="132.9">1</text>
<text x="173.2" y="134.7">2</text>
<text x="173.2" y="136.4">3</text>
<text x="175.8" y="133.7">D+</text>
<text x="175.8" y="135.4">D-</text>
<text x="175.8" y="137.2">ID</text>
<text x="179.1" y="133.7">VBUS</text>
<text x="179.8" y="137.2">GND</text>
<text x="180.9" y="135.4">NC</text>
<text x="184.9" y="136.4">4</text>
<text x="184.9" y="134.7">5</text>
<text x="184.9" y="132.9">6</text>
<text x="239.9" y="149.9">5</text>
<text x="235" y="150.7">CG1</text>
<text x="235.1" y="155.1">1</text>
<text x="237.7" y="155.9">VBUS</text>
<text x="235.1" y="156.9">2</text>
<text x="235.1" y="158.6">3</text>
<text x="235.1" y="160.4">4</text>
<text x="237.7" y="157.7">D-</text>
<text x="237.7" y="159.4">D+</text>
<text x="237.7" y="161.1">GND</text>
<text x="126.4" y="166.5">5</text>
<text x="130.5" y="167.3">IN1</text>
<text x="136.4" y="167.2">OUT</text>
<text x="142.7" y="166.5">4</text>
<text x="167.9" y="164.3">1</text>
<text x="167.9" y="166.1">2</text>
<text x="167.9" y="167.8">3</text>
<text x="170.6" y="165.1">D+</text>
<text x="170.6" y="166.8">D-</text>
<text x="173.8" y="165.1">VBUS</text>
<text x="175.7" y="166.8">NC</text>
<text x="179.7" y="167.8">4</text>
<text x="179.7" y="166.1">5</text>
<text x="179.7" y="164.3">6</text>
<text x="235" y="166.4">CG2</text>
<text x="239.9" y="165.6">6</text>
<text x="126.4" y="173.5">1</text>
<text x="126.4" y="170">3</text>
<text x="130.5" y="170.7">IN2</text>
<text x="142.7" y="173.5">2</text>
<text x="170.6" y="168.6">ID</text>
<text x="174.6" y="168.6">GND</text>
<text x="130.5" y="174.2">EN</text>
<text x="136.2" y="174.2">GND</text>
</g>
<g font-size="1.2" fill="#505050">
<text x="189.5" y="49.9" transform="rotate(-90 189.5 49.9)">100K</text>
<text x="191.3" y="49.9" transform="rotate(-90 191.3 49.9)">100K</text>
<text x="193" y="49.9" transform="rotate(-90 193 49.9)">100K</text>
<text x="194.8" y="49.9" transform="rotate(-90 194.8 49.9)">100K</text>
<text x="210.5" y="49.9" transform="rotate(-90 210.5 49.9)">100K</text>
<text x="189.7" y="57.9" transform="rotate(-90 189.7 57.9)">R116</text>
<text x="191.5" y="57.9" transform="rotate(-90 191.5 57.9)">R118</text>
<text x="193.2" y="58.1" transform="rotate(-90 193.2 58.1)">R120</text>
<text x="195" y="58.1" transform="rotate(-90 195 58.1)">R122</text>
<text x="210.7" y="58.1" transform="rotate(-90 210.7 58.1)">R140</text>
<text x="216.4" y="64.3">R77</text>
<text x="224.1" y="64.3">33</text>
<text x="186" y="97" transform="rotate(-90 186 97)">100K</text>
<text x="187.8" y="97" transform="rotate(-90 187.8 97)">100K</text>
<text x="196.5" y="97" transform="rotate(-90 196.5 97)">100K</text>
<text x="198.3" y="97" transform="rotate(-90 198.3 97)">100K</text>
<text x="200" y="97" transform="rotate(-90 200 97)">100K</text>
<text x="201.7" y="97" transform="rotate(-90 201.7 97)">100K</text>
<text x="205.2" y="97" transform="rotate(-90 205.2 97)">100K</text>
<text x="207" y="97" transform="rotate(-90 207 97)">100K</text>
<text x="208.7" y="97" transform="rotate(-90 208.7 97)">100K</text>
<text x="212.2" y="97" transform="rotate(-90 212.2 97)">100K</text>
<text x="186.2" y="105" transform="rotate(-90 186.2 105)">R113</text>
<text x="188" y="105" transform="rotate(-90 188 105)">R115</text>
<text x="196.7" y="105.1" transform="rotate(-90 196.7 105.1)">R125</text>
<text x="198.4" y="105.1" transform="rotate(-90 198.4 105.1)">R127</text>
<text x="200.2" y="105.1" transform="rotate(-90 200.2 105.1)">R129</text>
<text x="201.9" y="105.1" transform="rotate(-90 201.9 105.1)">R131</text>
<text x="205.4" y="105.1" transform="rotate(-90 205.4 105.1)">R135</text>
<text x="207.2" y="104.4" transform="rotate(-90 207.2 104.4)">R16</text>
<text x="208.9" y="104.4" transform="rotate(-90 208.9 104.4)">R17</text>
<text x="212.4" y="105.1" transform="rotate(-90 212.4 105.1)">R143</text>
<text x="142.5" y="109.7">R149</text>
<text x="150.7" y="109.7">0</text>
<text x="76" y="114.9">R76</text>
<text x="83.5" y="114.9">33</text>
<text x="142.5" y="118.4">R150</text>
<text x="150.9" y="118.4">0</text>
<text x="142.5" y="121.9">R156</text>
<text x="150.9" y="121.9">33</text>
<text x="224.8" y="154.5">L5</text>
<text x="234.4" y="151.7" transform="rotate(-90 234.4 151.7)">X3</text>
<text x="224.8" y="157.1">120</text>
<text x="224.8" y="159.8">L4</text>
<text x="224.8" y="162.4">120</text>
<text x="250.1" y="165.6" transform="rotate(-90 250.1 165.6)">USB1</text>
<text x="100.2" y="178.2">C62</text>
<text x="109" y="178.2">C63</text>
<text x="114" y="179.4">100K</text>
<text x="114.9" y="178.2">R95</text>
<text x="100.2" y="180.4">0.22uF</text>
<text x="109" y="180.4">0.22uF</text>
</g>
<g font-size="1" fill="#505050">
<text x="174.2" y="130.9">U3</text>
<text x="174.2" y="139.8">TPD4S012DRY</text>
<text x="169" y="162.3">U4</text>
<text x="169" y="171.2">TPD4S012DRY</text>
</g>
</svg>
